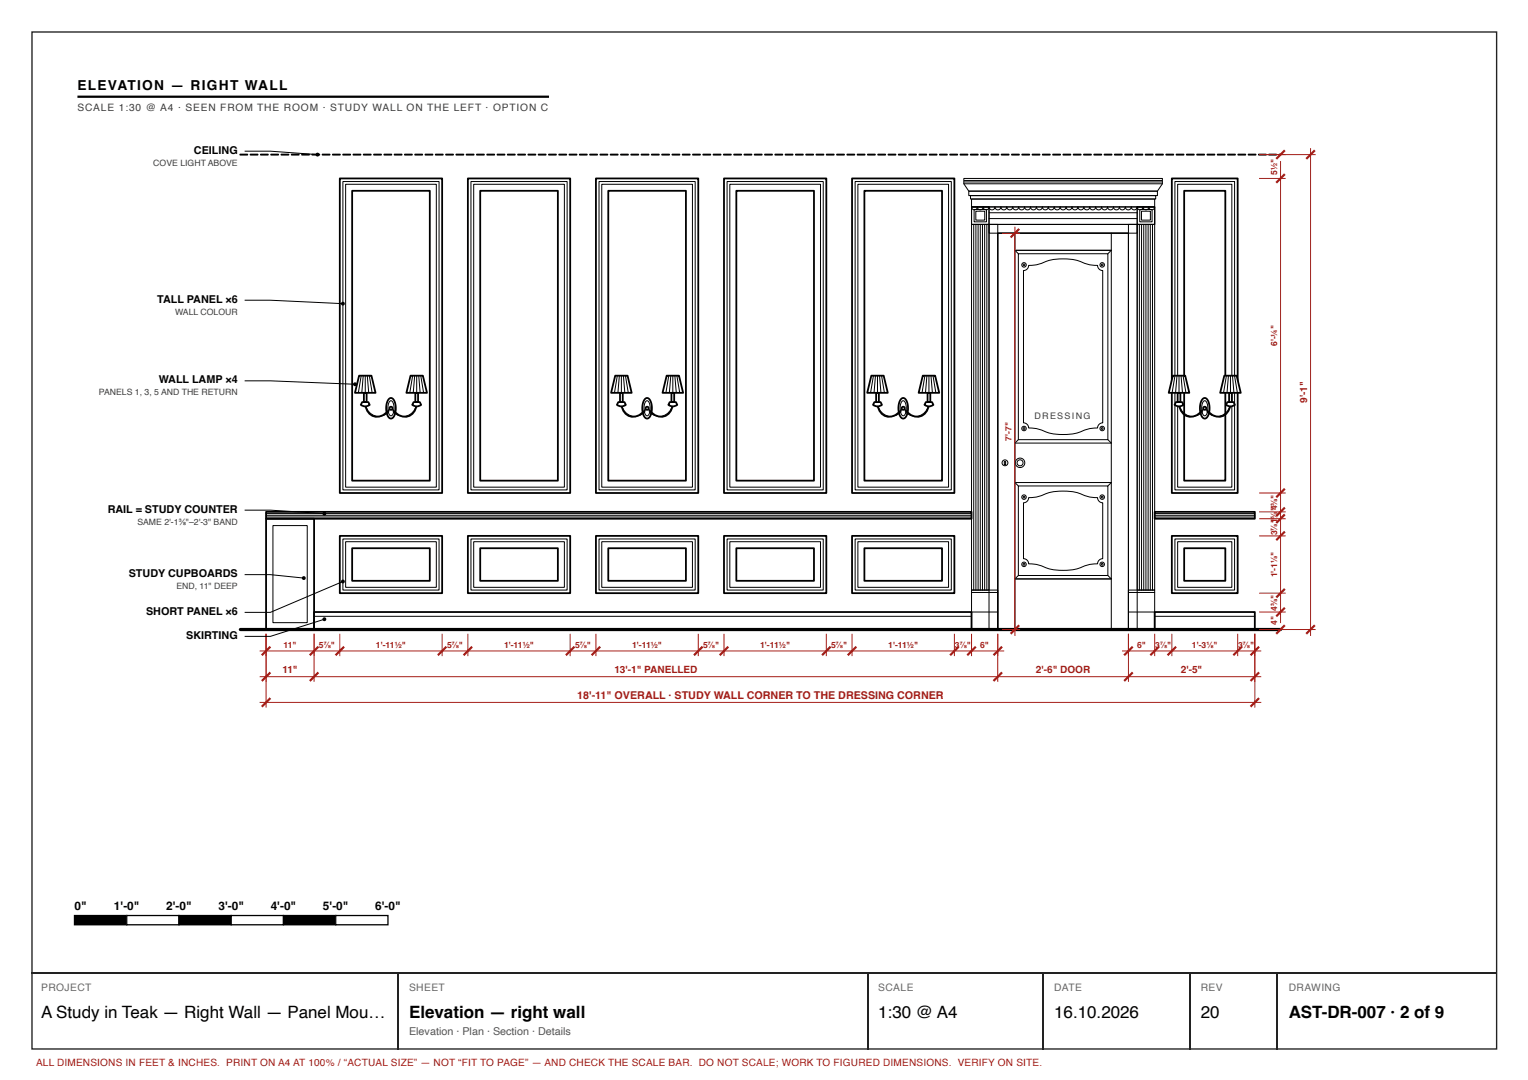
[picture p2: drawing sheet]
<svg xmlns="http://www.w3.org/2000/svg" width="297mm" height="210mm" viewBox="0 0 297 210" stroke-linecap="round" stroke-linejoin="round" font-family="sans-serif">
<path d="M6.2 6.2h284.7v197.7h-284.7z" fill="none" stroke="#222" stroke-width=".26"/>
<path d="M15.1 18.8h91.6" fill="none" stroke="#000" stroke-width=".44"/>
<g fill="none" stroke="#000" stroke-width=".35">
<path d="M66.1 34.7h19.8v61.1h-19.8zM68.5 37.1h15v56.3h-15zM90.9 34.7h19.9v61.1h-19.9zM93.3 37.1h15.1v56.3h-15.1zM115.8 34.7h19.9v61.1h-19.9zM118.2 37.1h15.1v56.3h-15.1zM140.7 34.7h19.9v61.1h-19.9zM143.1 37.1h15.1v56.3h-15.1zM165.6 34.7h19.9v61.1h-19.9zM168 37.1h15.1v56.3h-15.1zM227.8 34.7h12.8v61.1h-12.8zM230.2 37.1h8v56.3h-8z"/>
<path d="M51.7 99.5h137.1v1.3h-137.1zM224.4 99.5h19.5v1.3h-19.5zM51.7 100.8h9.4v21.5h-9.4zM61.1 118.9h127.7v3.4h-127.7zM66.1 104.1h19.8v11.2h-19.8zM68.5 106.5h15v6.4h-15zM90.9 104.1h19.9v11.2h-19.9zM93.3 106.5h15.1v6.4h-15.1zM115.8 104.1h19.9v11.2h-19.9zM118.2 106.5h15.1v6.4h-15.1zM140.7 104.1h19.9v11.2h-19.9zM143.1 106.5h15.1v6.4h-15.1z"/>
<path d="M165.6 104.1h19.9v11.2h-19.9zM168 106.5h15.1v6.4h-15.1zM224.4 118.9h19.5v3.4h-19.5zM227.8 104.1h12.8v11.2h-12.8zM230.2 106.5h8v6.4h-8z"/>
</g>
<g fill="none" stroke="#000" stroke-width=".19">
<path d="M66.7 35.3h18.6v59.9h-18.6zM67.2 35.8h17.6v58.9h-17.6zM91.5 35.3h18.7v59.9h-18.7zM92.1 35.8h17.6v58.9h-17.6zM116.4 35.3h18.7v59.9h-18.7zM117 35.8h17.6v58.9h-17.6zM141.3 35.3h18.7v59.9h-18.7zM141.9 35.8h17.6v58.9h-17.6zM166.2 35.3h18.7v59.9h-18.7zM166.8 35.8h17.6v58.9h-17.6zM228.4 35.3h11.6v59.9h-11.6zM228.9 35.8h10.5v58.9h-10.5z"/>
<path d="M51.7 99.8h137.1M224.4 99.8h19.5M51.7 100.5h137.1M51.7 100.1h137.1M53.1 102.1h6.6v18.9h-6.6zM61.1 119.8h127.7M66.7 104.7h18.6v10h-18.6zM67.2 105.3h17.6v8.8h-17.6zM91.5 104.7h18.7v10h-18.7zM92.1 105.3h17.6v8.8h-17.6zM116.4 104.7h18.7v10h-18.7zM117 105.3h17.6v8.8h-17.6z"/>
<path d="M141.3 104.7h18.7v10h-18.7zM141.9 105.3h17.6v8.8h-17.6zM166.2 104.7h18.7v10h-18.7zM166.8 105.3h17.6v8.8h-17.6zM224.4 119.8h19.5M224.4 100.5h19.5M224.4 100.1h19.5M228.4 104.7h11.6v10h-11.6zM228.9 105.3h10.5v8.8h-10.5z"/>
</g>
<path d="M75.6 77.5a.75 .75 0 0 1 .8 0 .75 .75 0 0 1 .4 .7 2.93 2.93 0 0 1-.6 3.1h-.1a1.51 1.51 0 0 1-1-1.8l.1-1.1z" fill="#fff"/>
<path d="M75.6 77.5a.75 .75 0 0 1 .8 0 .75 .75 0 0 1 .4 .7 2.93 2.93 0 0 1-.6 3.1h-.1a1.51 1.51 0 0 1-1-1.8l.1-1.1z" fill="none" stroke="#000" stroke-width=".35"/>
<path d="M75.8 78a.54 .54 0 0 1 .5 .1 .54 .54 0 0 1 .2 .5l.1 1.1a.98 .98 0 0 1-.7 1.1 2.48 2.48 0 0 1-.1-2.8z" fill="none" stroke="#000" stroke-width=".19"/>
<circle cx="76" cy="79.3" r=".3" fill="#fff"/>
<g fill="none" stroke="#000" stroke-width=".35">
<path d="M71 78.7a2.32 2.32 0 0 0 1.4 2.1 2.32 2.32 0 0 0 2.5-.5l.7-.6"/>
<circle cx="76" cy="79.3" r=".3"/>
</g>
<path d="M71.1 78.9a2.56 2.56 0 0 0 1.9 1.9 2.56 2.56 0 0 0 2.6-.8" fill="none" stroke="#000" stroke-width=".19"/>
<path d="M70.4 78.1h1.2l.3 .6a1.41 1.41 0 0 1-1.8 0z" fill="#fff"/>
<path d="M70.4 78.1h1.2l.3 .6a1.41 1.41 0 0 1-1.8 0z" fill="none" stroke="#000" stroke-width=".35"/>
<path d="M70.7 76.3h.6v1.8h-.6z" fill="#fff"/>
<path d="M70.7 76.3h.6v1.8h-.6z" fill="none" stroke="#000" stroke-width=".35"/>
<path d="M69.8 73h2.4l.8 3.3h-4z" fill="#fff"/>
<path d="M69.8 73h2.4l.8 3.3h-4zM81 78.7a2.32 2.32 0 0 1-1.4 2.1 2.32 2.32 0 0 1-2.5-.5l-.7-.6" fill="none" stroke="#000" stroke-width=".35"/>
<path d="M70.2 73.1l-.5 3.2M70.6 73.1l-.3 3.2M71 73.1v3.2M71.4 73.1l.3 3.2M71.8 73.1l.5 3.2M80.9 78.9a2.56 2.56 0 0 1-1.9 1.9 2.56 2.56 0 0 1-2.6-.8" fill="none" stroke="#000" stroke-width=".19"/>
<path d="M80.4 78.1h1.2l.3 .6a1.41 1.41 0 0 1-1.8 0z" fill="#fff"/>
<path d="M80.4 78.1h1.2l.3 .6a1.41 1.41 0 0 1-1.8 0z" fill="none" stroke="#000" stroke-width=".35"/>
<path d="M80.7 76.3h.6v1.8h-.6z" fill="#fff"/>
<path d="M80.7 76.3h.6v1.8h-.6z" fill="none" stroke="#000" stroke-width=".35"/>
<path d="M79.8 73h2.4l.8 3.3h-4z" fill="#fff"/>
<path d="M79.8 73h2.4l.8 3.3h-4z" fill="none" stroke="#000" stroke-width=".35"/>
<path d="M80.2 73.1l-.5 3.2M80.6 73.1l-.3 3.2M81 73.1v3.2M81.4 73.1l.3 3.2M81.8 73.1l.5 3.2" fill="none" stroke="#000" stroke-width=".19"/>
<path d="M125.4 77.5a.75 .75 0 0 1 .8 0 .75 .75 0 0 1 .4 .7 2.93 2.93 0 0 1-.6 3.1h-.1a1.51 1.51 0 0 1-1-1.8l.1-1.1z" fill="#fff"/>
<path d="M125.4 77.5a.75 .75 0 0 1 .8 0 .75 .75 0 0 1 .4 .7 2.93 2.93 0 0 1-.6 3.1h-.1a1.51 1.51 0 0 1-1-1.8l.1-1.1z" fill="none" stroke="#000" stroke-width=".35"/>
<path d="M125.6 78a.54 .54 0 0 1 .5 .1 .54 .54 0 0 1 .2 .5l.1 1.1a.98 .98 0 0 1-.7 1.1 2.48 2.48 0 0 1-.1-2.8z" fill="none" stroke="#000" stroke-width=".19"/>
<circle cx="125.8" cy="79.3" r=".3" fill="#fff"/>
<g fill="none" stroke="#000" stroke-width=".35">
<path d="M120.8 78.7a2.32 2.32 0 0 0 1.4 2.1 2.32 2.32 0 0 0 2.5-.5l.7-.6"/>
<circle cx="125.8" cy="79.3" r=".3"/>
</g>
<path d="M120.9 78.9a2.56 2.56 0 0 0 1.9 1.9 2.56 2.56 0 0 0 2.6-.8" fill="none" stroke="#000" stroke-width=".19"/>
<path d="M120.2 78.1h1.2l.2 .6a1.41 1.41 0 0 1-1.7 0z" fill="#fff"/>
<path d="M120.2 78.1h1.2l.2 .6a1.41 1.41 0 0 1-1.7 0z" fill="none" stroke="#000" stroke-width=".35"/>
<path d="M120.5 76.3h.5v1.8h-.5z" fill="#fff"/>
<path d="M120.5 76.3h.5v1.8h-.5z" fill="none" stroke="#000" stroke-width=".35"/>
<path d="M119.6 73h2.4l.8 3.3h-4z" fill="#fff"/>
<path d="M119.6 73h2.4l.8 3.3h-4zM130.8 78.7a2.32 2.32 0 0 1-1.4 2.1 2.32 2.32 0 0 1-2.6-.5l-.6-.6" fill="none" stroke="#000" stroke-width=".35"/>
<path d="M120 73.1l-.6 3.2M120.4 73.1l-.3 3.2M120.8 73.1v3.2M121.2 73.1l.2 3.2M121.6 73.1l.5 3.2M130.6 78.9a2.56 2.56 0 0 1-1.8 1.9 2.56 2.56 0 0 1-2.6-.8" fill="none" stroke="#000" stroke-width=".19"/>
<path d="M130.2 78.1h1.2l.2 .6a1.41 1.41 0 0 1-1.7 0z" fill="#fff"/>
<path d="M130.2 78.1h1.2l.2 .6a1.41 1.41 0 0 1-1.7 0z" fill="none" stroke="#000" stroke-width=".35"/>
<path d="M130.5 76.3h.5v1.8h-.5z" fill="#fff"/>
<path d="M130.5 76.3h.5v1.8h-.5z" fill="none" stroke="#000" stroke-width=".35"/>
<path d="M129.6 73h2.4l.8 3.3h-4z" fill="#fff"/>
<path d="M129.6 73h2.4l.8 3.3h-4z" fill="none" stroke="#000" stroke-width=".35"/>
<path d="M130 73.1l-.6 3.2M130.4 73.1l-.3 3.2M130.8 73.1v3.2M131.2 73.1l.2 3.2M131.6 73.1l.5 3.2" fill="none" stroke="#000" stroke-width=".19"/>
<path d="M175.2 77.5a.75 .75 0 0 1 .8 0 .75 .75 0 0 1 .3 .7 2.93 2.93 0 0 1-.6 3.1 1.51 1.51 0 0 1-1.1-1.8l.1-1.1z" fill="#fff"/>
<path d="M175.2 77.5a.75 .75 0 0 1 .8 0 .75 .75 0 0 1 .3 .7 2.93 2.93 0 0 1-.6 3.1 1.51 1.51 0 0 1-1.1-1.8l.1-1.1z" fill="none" stroke="#000" stroke-width=".35"/>
<path d="M175.3 78a.54 .54 0 0 1 .6 .1 .54 .54 0 0 1 .2 .5v1.1a.98 .98 0 0 1-.7 1.1 2.48 2.48 0 0 1-.1-2.8z" fill="none" stroke="#000" stroke-width=".19"/>
<circle cx="175.6" cy="79.3" r=".3" fill="#fff"/>
<g fill="none" stroke="#000" stroke-width=".35">
<path d="M170.6 78.7a2.32 2.32 0 0 0 1.4 2.1 2.32 2.32 0 0 0 2.5-.5l.7-.6"/>
<circle cx="175.6" cy="79.3" r=".3"/>
</g>
<path d="M170.7 78.9a2.56 2.56 0 0 0 1.9 1.9 2.56 2.56 0 0 0 2.6-.8" fill="none" stroke="#000" stroke-width=".19"/>
<path d="M170 78.1h1.2l.2 .6a1.41 1.41 0 0 1-1.7 0z" fill="#fff"/>
<path d="M170 78.1h1.2l.2 .6a1.41 1.41 0 0 1-1.7 0z" fill="none" stroke="#000" stroke-width=".35"/>
<path d="M170.3 76.3h.5v1.8h-.5z" fill="#fff"/>
<path d="M170.3 76.3h.5v1.8h-.5z" fill="none" stroke="#000" stroke-width=".35"/>
<path d="M169.4 73h2.4l.8 3.3h-4z" fill="#fff"/>
<path d="M169.4 73h2.4l.8 3.3h-4zM180.6 78.7a2.32 2.32 0 0 1-1.5 2.1 2.32 2.32 0 0 1-2.5-.5l-.6-.6" fill="none" stroke="#000" stroke-width=".35"/>
<path d="M169.8 73.1l-.6 3.2M170.2 73.1l-.3 3.2M170.6 73.1v3.2M171 73.1l.2 3.2M171.4 73.1l.5 3.2M180.4 78.9a2.56 2.56 0 0 1-1.8 1.9 2.56 2.56 0 0 1-2.6-.8" fill="none" stroke="#000" stroke-width=".19"/>
<path d="M180 78.1h1.2l.2 .6a1.41 1.41 0 0 1-1.7 0z" fill="#fff"/>
<path d="M180 78.1h1.2l.2 .6a1.41 1.41 0 0 1-1.7 0z" fill="none" stroke="#000" stroke-width=".35"/>
<path d="M180.3 76.3h.5v1.8h-.5z" fill="#fff"/>
<path d="M180.3 76.3h.5v1.8h-.5z" fill="none" stroke="#000" stroke-width=".35"/>
<path d="M179.4 73h2.4l.8 3.3h-4z" fill="#fff"/>
<path d="M179.4 73h2.4l.8 3.3h-4z" fill="none" stroke="#000" stroke-width=".35"/>
<path d="M179.8 73.1l-.6 3.2M180.2 73.1l-.3 3.2M180.6 73.1v3.2M181 73.1l.2 3.2M181.4 73.1l.5 3.2" fill="none" stroke="#000" stroke-width=".19"/>
<path d="M233.8 77.5a.75 .75 0 0 1 .8 0 .75 .75 0 0 1 .4 .7 2.93 2.93 0 0 1-.6 3.1h-.1a1.51 1.51 0 0 1-1.1-1.8l.2-1.1z" fill="#fff"/>
<path d="M233.8 77.5a.75 .75 0 0 1 .8 0 .75 .75 0 0 1 .4 .7 2.93 2.93 0 0 1-.6 3.1h-.1a1.51 1.51 0 0 1-1.1-1.8l.2-1.1z" fill="none" stroke="#000" stroke-width=".35"/>
<path d="M233.9 78a.54 .54 0 0 1 .6 .1 .54 .54 0 0 1 .2 .5l.1 1.1a.98 .98 0 0 1-.7 1.1 2.48 2.48 0 0 1-.2-2.8z" fill="none" stroke="#000" stroke-width=".19"/>
<circle cx="234.2" cy="79.3" r=".3" fill="#fff"/>
<g fill="none" stroke="#000" stroke-width=".35">
<path d="M229.2 78.7a2.32 2.32 0 0 0 1.4 2.1 2.32 2.32 0 0 0 2.5-.5l.7-.6"/>
<circle cx="234.2" cy="79.3" r=".3"/>
</g>
<path d="M229.3 78.9a2.56 2.56 0 0 0 1.9 1.9 2.56 2.56 0 0 0 2.6-.8" fill="none" stroke="#000" stroke-width=".19"/>
<path d="M228.6 78.1h1.2l.2 .6a1.41 1.41 0 0 1-1.7 0z" fill="#fff"/>
<path d="M228.6 78.1h1.2l.2 .6a1.41 1.41 0 0 1-1.7 0z" fill="none" stroke="#000" stroke-width=".35"/>
<path d="M228.9 76.3h.5v1.8h-.5z" fill="#fff"/>
<path d="M228.9 76.3h.5v1.8h-.5z" fill="none" stroke="#000" stroke-width=".35"/>
<path d="M228 73h2.4l.8 3.3h-4z" fill="#fff"/>
<path d="M228 73h2.4l.8 3.3h-4zM239.2 78.7a2.32 2.32 0 0 1-1.4 2.1 2.32 2.32 0 0 1-2.6-.5l-.6-.6" fill="none" stroke="#000" stroke-width=".35"/>
<path d="M228.4 73.1l-.6 3.2M228.8 73.1l-.3 3.2M229.2 73.1v3.2M229.6 73.1l.2 3.2M230 73.1l.5 3.2M239 78.9a2.56 2.56 0 0 1-1.8 1.9 2.56 2.56 0 0 1-2.6-.8" fill="none" stroke="#000" stroke-width=".19"/>
<path d="M238.6 78.1h1.2l.2 .6a1.41 1.41 0 0 1-1.7 0z" fill="#fff"/>
<path d="M238.6 78.1h1.2l.2 .6a1.41 1.41 0 0 1-1.7 0z" fill="none" stroke="#000" stroke-width=".35"/>
<path d="M238.9 76.3h.5v1.8h-.5z" fill="#fff"/>
<path d="M238.9 76.3h.5v1.8h-.5z" fill="none" stroke="#000" stroke-width=".35"/>
<path d="M238 73h2.4l.8 3.3h-4z" fill="#fff"/>
<path d="M238 73h2.4l.8 3.3h-4z" fill="none" stroke="#000" stroke-width=".35"/>
<g fill="none" stroke="#000" stroke-width=".19">
<path d="M47.6 29.4h5l9.1 .6M187.3 34.7h38.6v1l-.9 1.4h-36.7l-1-1.4zM187.3 35.7h38.6M187.4 35.1h38.4M187.4 35.4h38.4M188.3 37.1h36.7v.9h-36.7zM188.6 38h36v.7h-36zM188.8 38.7h35.6v1.5h-35.6zM47.6 58.3h5l14.1 .7M188.8 40.2h3.4v74.5h-3.4zM188.8 40.2h35.6v3.4h-35.6zM188.8 40.2h3.4v3.4h-3.4z"/>
<path d="M188.8 40.2a.57 .57 0 0 0 .6 .6 .57 .57 0 0 0 .6-.6 .57 .57 0 0 0 .5 .6 .57 .57 0 0 0 .6-.6 .57 .57 0 0 0 .6 .6 .57 .57 0 0 0 .5-.6 .58 .58 0 0 0 .6 .6 .58 .58 0 0 0 .6-.6 .58 .58 0 0 0 .6 .6 .58 .58 0 0 0 .5-.6 .58 .58 0 0 0 .6 .6 .58 .58 0 0 0 .6-.6 .58 .58 0 0 0 .6 .6 .58 .58 0 0 0 .6-.6 .58 .58 0 0 0 .5 .6 .58 .58 0 0 0 .6-.6 .58 .58 0 0 0 .6 .6 .58 .58 0 0 0 .6-.6 .58 .58 0 0 0 .5 .6 .58 .58 0 0 0 .6-.6 .58 .58 0 0 0 .6 .6 .58 .58 0 0 0 .6-.6 .58 .58 0 0 0 .5 .6 .58 .58 0 0 0 .6-.6 .58 .58 0 0 0 .6 .6 .58 .58 0 0 0 .6-.6 .58 .58 0 0 0 .5 .6 .58 .58 0 0 0 .6-.6 .58 .58 0 0 0 .6 .6 .58 .58 0 0 0 .6-.6 .58 .58 0 0 0 .5 .6 .58 .58 0 0 0 .6-.6 .58 .58 0 0 0 .6 .6 .58 .58 0 0 0 .6-.6 .58 .58 0 0 0 .5 .6 .58 .58 0 0 0 .6-.6 .58 .58 0 0 0 .6 .6 .58 .58 0 0 0 .6-.6 .58 .58 0 0 0 .6 .6 .58 .58 0 0 0 .5-.6 .58 .58 0 0 0 .6 .6 .58 .58 0 0 0 .6-.6 .58 .58 0 0 0 .6 .6 .58 .58 0 0 0 .5-.6 .58 .58 0 0 0 .6 .6 .58 .58 0 0 0 .6-.6 .58 .58 0 0 0 .6 .6 .58 .58 0 0 0 .5-.6 .58 .58 0 0 0 .6 .6 .58 .58 0 0 0 .6-.6 .58 .58 0 0 0 .6 .6 .58 .58 0 0 0 .5-.6 .58 .58 0 0 0 .6 .6 .58 .58 0 0 0 .6-.6 .58 .58 0 0 0 .6 .6 .58 .58 0 0 0 .5-.6 .57 .57 0 0 0 .6 .6 .57 .57 0 0 0 .6-.6 .57 .57 0 0 0 .5 .6 .57 .57 0 0 0 .6-.6 .57 .57 0 0 0 .6 .6 .57 .57 0 0 0 .5-.6M188.8 43.6h3.4M189.3 43.6v71.1M189.3 40.7h2.4v2.4h-2.4zM189.7 41h1.7v1.8h-1.7zM189.7 43.6v71.1M190.1 43.6v71.1M190.5 43.6v71.1M191 43.6v71.1M191.4 43.6v71.1M191.8 43.6v71.1M192.2 43.6h1.7v78.7h-1.7z"/>
<path d="M192.2 43.6h28.8v1.7h-28.8zM192.2 41.3h28.8M192.2 42.5h28.8M193.9 45.3h25.4v77h-25.4zM197.3 48.6h18.7v37.5h-18.7zM197.3 48.6h18.7M197.3 45.3v3.3M197.3 48.6l.6 .7M197.9 49.3h17.4v36.1h-17.4zM198.9 52.6a1 1 0 0 0 1-1l1.6-.2a12.9 12.9 0 0 1 6.3-1.1l1.5 .3 2.5 .8 1.5 .2a1 1 0 0 0 1 1v29.6a1 1 0 0 0-1 1l-1.5 .1a12.9 12.9 0 0 1-6.3 1.1l-1.5-.2-2.5-.9-1.6-.1a1 1 0 0 0-1-1zM216 45.3v3.3M216 48.6l-.7 .7"/>
<path d="M219.3 43.6h1.7v78.7h-1.7zM221 40.2h3.4v74.5h-3.4zM221 40.2h3.4v3.4h-3.4zM221 43.6h3.4M221.5 43.6v71.1M221.5 40.7h2.4v2.4h-2.4zM221.9 41h1.7v1.8h-1.7zM221.9 43.6v71.1M222.3 43.6v71.1M222.7 43.6v71.1M223.2 43.6v71.1M223.6 43.6v71.1"/>
<path d="M224 43.6v71.1M47.6 74h5l16.4 .7M238.4 73.1l-.6 3.2M238.8 73.1l-.3 3.2M239.2 73.1v3.2M239.6 73.1l.2 3.2M240 73.1l.5 3.2M47.6 99.1h5l10.5 .7M195.2 89.7a.15 .15 0 0 1 .3 0 .15 .15 0 0 1-.1 .2l.1 .4h-.3zM197.3 93.8h18.7v18.7h-18.7zM197.9 94.4h17.4v17.4h-17.4zM197.9 85.4l-.6 .7v7.7l.6 .6"/>
<path d="M198.9 97.7a1 1 0 0 0 1-1l1.6-.1a12.9 12.9 0 0 1 6.3-1.1l1.5 .2 2.5 .9 1.5 .1a1 1 0 0 0 1 1v10.9a1 1 0 0 0-1 1l-1.5 .1a12.9 12.9 0 0 1-6.3 1.1l-1.5-.2-2.5-.9-1.6-.1a1 1 0 0 0-1-1zM215.3 85.4l.7 .7v7.7l-.7 .6M47.6 111.7h5l6.5 .6M66.7 113l-14.1 6h-5M188.8 114.7h5.1v7.6h-5.1zM188.8 115.1h5.1M188.8 118.9h5.1M197.3 112.5h18.7M197.3 112.5v9.8M197.9 111.8l-.6 .7M215.3 111.8l.7 .7M216 112.5v9.8"/>
<path d="M219.3 114.7h5.1v7.6h-5.1zM219.3 115.1h5.1M219.3 118.9h5.1M63.1 120.3l-10.5 3.4h-5"/>
<circle cx="199" cy="51.5" r=".17"/>
<circle cx="199" cy="51.5" r=".43"/>
<circle cx="214.2" cy="51.5" r=".17"/>
<circle cx="214.2" cy="51.5" r=".43"/>
<circle cx="195.3" cy="89.9" r=".57"/>
<circle cx="198.3" cy="89.9" r=".92"/>
<circle cx="198.3" cy="89.9" r=".58"/>
<circle cx="199" cy="83.3" r=".17"/>
<circle cx="199" cy="96.6" r=".17"/>
<circle cx="199" cy="83.3" r=".43"/>
<circle cx="199" cy="96.6" r=".43"/>
<circle cx="214.2" cy="83.3" r=".17"/>
<circle cx="214.2" cy="96.6" r=".17"/>
<circle cx="214.2" cy="83.3" r=".43"/>
<circle cx="214.2" cy="96.6" r=".43"/>
<circle cx="199" cy="109.7" r=".17"/>
<circle cx="199" cy="109.7" r=".43"/>
<circle cx="214.2" cy="109.7" r=".17"/>
<circle cx="214.2" cy="109.7" r=".43"/>
</g>
<path d="M46.7 122.3h202.2" fill="none" stroke="#000" stroke-width=".62"/>
<g fill="#000">
<path d="M14.5 177.9h10.1v1.8h-10.1z"/>
<path d="M46.6 29.9h1.5a.19 .19 0 0 1 .1 .1 .19 .19 0 0 1-.1 .2h-1.5zM48.6 29.9h1.5a.19 .19 0 0 1 .1 .1 .19 .19 0 0 1-.1 .2h-1.5zM50.6 29.9h1.5a.19 .19 0 0 1 .1 .1 .19 .19 0 0 1-.1 .2h-1.5zM52.6 29.9h1.5a.19 .19 0 0 1 .1 .1 .19 .19 0 0 1-.1 .2h-1.5zM54.6 29.9h1.5a.19 .19 0 0 1 .1 .1 .19 .19 0 0 1-.1 .2h-1.5zM56.6 29.9h1.5a.19 .19 0 0 1 .1 .1 .19 .19 0 0 1-.1 .2h-1.5zM58.6 29.9h1.5a.19 .19 0 0 1 .1 .1 .19 .19 0 0 1-.1 .2h-1.5zM60.6 29.9h1.5a.19 .19 0 0 1 .1 .1 .19 .19 0 0 1-.1 .2h-1.5zM62.6 29.9h1.5a.19 .19 0 0 1 .1 .1 .19 .19 0 0 1-.1 .2h-1.5zM64.6 29.9h1.5a.19 .19 0 0 1 .1 .1 .19 .19 0 0 1-.1 .2h-1.5zM66.6 29.9h1.5a.19 .19 0 0 1 .1 .1 .19 .19 0 0 1-.1 .2h-1.5zM68.6 29.9h1.5a.19 .19 0 0 1 .1 .1 .19 .19 0 0 1-.1 .2h-1.5zM70.6 29.9h1.5a.19 .19 0 0 1 .1 .1 .19 .19 0 0 1-.1 .2h-1.5zM72.6 29.9h1.5a.19 .19 0 0 1 .1 .1 .19 .19 0 0 1-.1 .2h-1.5zM74.6 29.9h1.5a.19 .19 0 0 1 .1 .1 .19 .19 0 0 1-.1 .2h-1.5zM76.6 29.9h1.5a.19 .19 0 0 1 .1 .1 .19 .19 0 0 1-.1 .2h-1.5zM78.6 29.9h1.5a.19 .19 0 0 1 .1 .1 .19 .19 0 0 1-.1 .2h-1.5zM80.6 29.9h1.5a.19 .19 0 0 1 .1 .1 .19 .19 0 0 1-.1 .2h-1.5zM82.6 29.9h1.5a.19 .19 0 0 1 .1 .1 .19 .19 0 0 1-.1 .2h-1.5zM84.6 29.9h1.5a.19 .19 0 0 1 .1 .1 .19 .19 0 0 1-.1 .2h-1.5zM86.6 29.9h1.5a.19 .19 0 0 1 .1 .1 .19 .19 0 0 1-.1 .2h-1.5zM88.6 29.9h1.5a.19 .19 0 0 1 .1 .1 .19 .19 0 0 1-.1 .2h-1.5zM90.6 29.9h1.5a.19 .19 0 0 1 .1 .1 .19 .19 0 0 1-.1 .2h-1.5zM92.6 29.9h1.5a.19 .19 0 0 1 .1 .1 .19 .19 0 0 1-.1 .2h-1.5zM94.6 29.9h1.5a.19 .19 0 0 1 .1 .1 .19 .19 0 0 1-.1 .2h-1.5zM96.6 29.9h1.5a.19 .19 0 0 1 .1 .1 .19 .19 0 0 1-.1 .2h-1.5zM98.6 29.9h1.5a.19 .19 0 0 1 .1 .1 .19 .19 0 0 1-.1 .2h-1.5zM100.6 29.9h1.5a.19 .19 0 0 1 .1 .1 .19 .19 0 0 1-.1 .2h-1.5zM102.6 29.9h1.4a.19 .19 0 0 1 .2 .1 .19 .19 0 0 1-.2 .2h-1.4zM104.6 29.9h1.4a.19 .19 0 0 1 .2 .1 .19 .19 0 0 1-.2 .2h-1.4zM106.6 29.9h1.4a.19 .19 0 0 1 .2 .1 .19 .19 0 0 1-.2 .2h-1.4zM108.6 29.9h1.4a.19 .19 0 0 1 .2 .1 .19 .19 0 0 1-.2 .2h-1.4zM110.6 29.9h1.4a.19 .19 0 0 1 .2 .1 .19 .19 0 0 1-.2 .2h-1.4zM112.6 29.9h1.4a.19 .19 0 0 1 .2 .1 .19 .19 0 0 1-.2 .2h-1.4zM114.6 29.9h1.4a.19 .19 0 0 1 .2 .1 .19 .19 0 0 1-.2 .2h-1.4zM116.6 29.9h1.4a.19 .19 0 0 1 .2 .1 .19 .19 0 0 1-.2 .2h-1.4zM118.6 29.9h1.4a.19 .19 0 0 1 .2 .1 .19 .19 0 0 1-.2 .2h-1.4zM120.6 29.9h1.4a.19 .19 0 0 1 .2 .1 .19 .19 0 0 1-.2 .2h-1.4zM122.6 29.9h1.4a.19 .19 0 0 1 .2 .1 .19 .19 0 0 1-.2 .2h-1.4zM124.6 29.9h1.4a.19 .19 0 0 1 .2 .1 .19 .19 0 0 1-.2 .2h-1.4zM126.6 29.9h1.4a.19 .19 0 0 1 .2 .1 .19 .19 0 0 1-.2 .2h-1.4zM128.6 29.9h1.4a.19 .19 0 0 1 .2 .1 .19 .19 0 0 1-.2 .2h-1.4zM130.6 29.9h1.4a.19 .19 0 0 1 .2 .1 .19 .19 0 0 1-.2 .2h-1.4zM132.6 29.9h1.4a.19 .19 0 0 1 .2 .1 .19 .19 0 0 1-.2 .2h-1.4zM134.6 29.9h1.4a.19 .19 0 0 1 .2 .1 .19 .19 0 0 1-.2 .2h-1.4zM136.6 29.9h1.4a.19 .19 0 0 1 .2 .1 .19 .19 0 0 1-.2 .2h-1.4zM138.6 29.9h1.4a.19 .19 0 0 1 .2 .1 .19 .19 0 0 1-.2 .2h-1.4zM140.6 29.9h1.4a.19 .19 0 0 1 .2 .1 .19 .19 0 0 1-.2 .2h-1.4zM142.6 29.9h1.4a.19 .19 0 0 1 .2 .1 .19 .19 0 0 1-.2 .2h-1.4zM144.6 29.9h1.4a.19 .19 0 0 1 .2 .1 .19 .19 0 0 1-.2 .2h-1.4zM146.6 29.9h1.4a.19 .19 0 0 1 .2 .1 .19 .19 0 0 1-.2 .2h-1.4zM148.6 29.9h1.4a.19 .19 0 0 1 .2 .1 .19 .19 0 0 1-.2 .2h-1.4zM150.6 29.9h1.4a.19 .19 0 0 1 .2 .1 .19 .19 0 0 1-.2 .2h-1.4zM152.6 29.9h1.4a.19 .19 0 0 1 .2 .1 .19 .19 0 0 1-.2 .2h-1.4zM154.6 29.9h1.4a.19 .19 0 0 1 .2 .1 .19 .19 0 0 1-.2 .2h-1.4zM156.6 29.9h1.4a.19 .19 0 0 1 .2 .1 .19 .19 0 0 1-.2 .2h-1.4zM158.6 29.9h1.4a.19 .19 0 0 1 .2 .1 .19 .19 0 0 1-.2 .2h-1.4zM160.6 29.9h1.4a.19 .19 0 0 1 .2 .1 .19 .19 0 0 1-.2 .2h-1.4zM162.6 29.9h1.4a.19 .19 0 0 1 .2 .1 .19 .19 0 0 1-.2 .2h-1.4zM164.6 29.9h1.4a.19 .19 0 0 1 .2 .1 .19 .19 0 0 1-.2 .2h-1.4zM166.6 29.9h1.4a.19 .19 0 0 1 .2 .1 .19 .19 0 0 1-.2 .2h-1.4zM168.6 29.9h1.4a.19 .19 0 0 1 .2 .1 .19 .19 0 0 1-.2 .2h-1.4zM170.6 29.9h1.4a.19 .19 0 0 1 .2 .1 .19 .19 0 0 1-.2 .2h-1.4zM172.6 29.9h1.4a.19 .19 0 0 1 .2 .1 .19 .19 0 0 1-.2 .2h-1.4zM174.6 29.9h1.4a.19 .19 0 0 1 .2 .1 .19 .19 0 0 1-.2 .2h-1.4zM176.6 29.9h1.4a.19 .19 0 0 1 .2 .1 .19 .19 0 0 1-.2 .2h-1.4zM178.6 29.9h1.4a.19 .19 0 0 1 .2 .1 .19 .19 0 0 1-.2 .2h-1.4zM180.6 29.9h1.4a.19 .19 0 0 1 .2 .1 .19 .19 0 0 1-.2 .2h-1.4zM182.6 29.9h1.4a.19 .19 0 0 1 .2 .1 .19 .19 0 0 1-.2 .2h-1.4zM184.6 29.9h1.4a.19 .19 0 0 1 .2 .1 .19 .19 0 0 1-.2 .2h-1.4zM186.6 29.9h1.4a.19 .19 0 0 1 .2 .1 .19 .19 0 0 1-.2 .2h-1.4zM188.6 29.9h1.4a.19 .19 0 0 1 .2 .1 .19 .19 0 0 1-.2 .2h-1.4zM190.6 29.9h1.4a.19 .19 0 0 1 .2 .1 .19 .19 0 0 1-.2 .2h-1.4zM192.6 29.9h1.4a.19 .19 0 0 1 .2 .1 .19 .19 0 0 1-.2 .2h-1.4zM194.6 29.9h1.4a.19 .19 0 0 1 .2 .1 .19 .19 0 0 1-.2 .2h-1.4zM196.6 29.9h1.4a.19 .19 0 0 1 .2 .1 .19 .19 0 0 1-.2 .2h-1.4zM198.6 29.9h1.4a.19 .19 0 0 1 .2 .1 .19 .19 0 0 1-.2 .2h-1.4zM200.6 29.9h1.4a.19 .19 0 0 1 .2 .1 .19 .19 0 0 1-.2 .2h-1.4zM202.6 29.9h1.4a.19 .19 0 0 1 .2 .1 .19 .19 0 0 1-.2 .2h-1.4zM204.6 29.9h1.4a.19 .19 0 0 1 .2 .1 .19 .19 0 0 1-.2 .2h-1.4zM206.6 29.9h1.4a.19 .19 0 0 1 .2 .1 .19 .19 0 0 1-.2 .2h-1.4zM208.6 29.9h1.4a.19 .19 0 0 1 .2 .1 .19 .19 0 0 1-.2 .2h-1.4zM210.6 29.9h1.4a.19 .19 0 0 1 .2 .1 .19 .19 0 0 1-.2 .2h-1.4zM212.6 29.9h1.4a.19 .19 0 0 1 .2 .1 .19 .19 0 0 1-.2 .2h-1.4zM214.6 29.9h1.4a.19 .19 0 0 1 .2 .1 .19 .19 0 0 1-.2 .2h-1.4zM216.6 29.9h1.4a.19 .19 0 0 1 .2 .1 .19 .19 0 0 1-.2 .2h-1.4zM218.6 29.9h1.4a.19 .19 0 0 1 .2 .1 .19 .19 0 0 1-.2 .2h-1.4zM220.6 29.9h1.4a.19 .19 0 0 1 .2 .1 .19 .19 0 0 1-.2 .2h-1.4zM222.6 29.9h1.4a.19 .19 0 0 1 .2 .1 .19 .19 0 0 1-.2 .2h-1.4zM224.6 29.9h1.4a.19 .19 0 0 1 .2 .1 .19 .19 0 0 1-.2 .2h-1.4zM226.6 29.9h1.4a.19 .19 0 0 1 .2 .1 .19 .19 0 0 1-.2 .2h-1.4zM228.6 29.9h1.4a.19 .19 0 0 1 .2 .1 .19 .19 0 0 1-.2 .2h-1.4zM230.6 29.9h1.4a.19 .19 0 0 1 .2 .1 .19 .19 0 0 1-.2 .2h-1.4zM232.6 29.9h1.4a.19 .19 0 0 1 .2 .1 .19 .19 0 0 1-.2 .2h-1.4zM234.6 29.9h1.4a.19 .19 0 0 1 .2 .1 .19 .19 0 0 1-.2 .2h-1.4zM236.6 29.9h1.4a.19 .19 0 0 1 .2 .1 .19 .19 0 0 1-.2 .2h-1.4zM238.6 29.9h1.4a.19 .19 0 0 1 .2 .1 .19 .19 0 0 1-.2 .2h-1.4zM240.6 29.9h1.4a.19 .19 0 0 1 .2 .1 .19 .19 0 0 1-.2 .2h-1.4zM242.6 29.9h1.4a.19 .19 0 0 1 .2 .1 .19 .19 0 0 1-.2 .2h-1.4zM244.6 29.9h1.4a.19 .19 0 0 1 .2 .1 .19 .19 0 0 1-.2 .2h-1.4zM246.6 29.9h1.4a.19 .19 0 0 1 .2 .1 .19 .19 0 0 1-.2 .2h-1.4zM248.6 30.1a.26 .26 0 0 1 .5 0 .26 .26 0 0 1-.5 0z"/>
<circle cx="61.7" cy="30" r=".38"/>
<circle cx="66.7" cy="59" r=".38"/>
<circle cx="69" cy="74.7" r=".38"/>
<circle cx="63.1" cy="99.8" r=".38"/>
<circle cx="59.1" cy="112.3" r=".38"/>
<circle cx="66.7" cy="113" r=".38"/>
<circle cx="63.1" cy="120.3" r=".38"/>
</g>
<g fill="none" stroke="#a51d17" stroke-width=".19">
<path d="M244.7 34.7h5.2M244.7 30h11M248.9 31.3v89.8M254.7 28.8v94.8M194.8 45.3h3.5M197.3 44.1v79.5M244.7 99.5h5.2M244.7 95.8h5.2M244.7 118.9h5.2M244.7 115.3h5.2M244.7 104.1h5.2M244.7 100.8h5.2"/>
<path d="M50.5 126.5h144.7M50.5 131.5h194.7M50.5 136.5h194.7M51.7 123.2v14.3M61.1 123.2v9.3M66.1 123.2v4.3M85.9 123.2v4.3M90.9 123.2v4.3M110.8 123.2v4.3M115.8 123.2v4.3M135.7 123.2v4.3M140.7 123.2v4.3"/>
<path d="M160.6 123.2v4.3M165.6 123.2v4.3M185.5 123.2v4.3M188.8 123.2v4.3M193.9 123.2v9.3M194.8 122.3h3.5M218.1 126.5h27.1M219.3 123.2v9.3M224.4 123.2v4.3M227.8 123.2v4.3M240.6 123.2v4.3M243.9 123.2v14.3"/>
<path d="M244.7 122.3h11"/>
</g>
<g fill="none" stroke="#a51d17" stroke-width=".42">
<path d="M249.7 33.8l-1.6 1.7M249.7 29.2l-1.6 1.7M255.6 29.2l-1.7 1.7M198.1 44.5l-1.7 1.6M249.7 100l-1.6 1.6M249.7 98.6l-1.6 1.7M249.7 95l-1.6 1.6M249.7 118.1l-1.6 1.7M249.7 114.4l-1.6 1.7M249.7 103.3l-1.6 1.7M52.6 125.7l-1.7 1.6M52.6 130.7l-1.7 1.6"/>
<path d="M52.6 135.7l-1.7 1.6M61.9 125.7l-1.7 1.6M61.9 130.7l-1.7 1.6M66.9 125.7l-1.7 1.6M86.8 125.7l-1.7 1.6M91.8 125.7l-1.7 1.6M111.7 125.7l-1.7 1.6M116.7 125.7l-1.7 1.6M136.6 125.7l-1.7 1.6M141.6 125.7l-1.7 1.6M161.5 125.7l-1.7 1.6M166.5 125.7l-1.7 1.6"/>
<path d="M186.3 125.7l-1.6 1.6M189.7 125.7l-1.7 1.6M194.8 125.7l-1.7 1.6M194.8 130.7l-1.7 1.6M198.1 121.5l-1.7 1.7M220.2 125.7l-1.7 1.6M220.2 130.7l-1.7 1.6M225.3 125.7l-1.7 1.6M228.6 125.7l-1.7 1.6M241.4 125.7l-1.7 1.6M244.7 125.7l-1.6 1.6M244.7 130.7l-1.6 1.6"/>
<path d="M244.7 135.7l-1.6 1.6M249.7 121.5l-1.6 1.7M255.6 121.5l-1.7 1.7"/>
</g>
<path d="M14.5 177.9h10.1v1.8h-10.1z" fill="none" stroke="#000" stroke-width=".25"/>
<path d="M24.6 177.9h10.2v1.8h-10.2z" fill="#fff"/>
<path d="M24.6 177.9h10.2v1.8h-10.2zM34.8 177.9h10.1v1.8h-10.1z" fill="none" stroke="#000" stroke-width=".25"/>
<path d="M34.8 177.9h10.1v1.8h-10.1z" fill="#000"/>
<path d="M44.9 177.9h10.2v1.8h-10.2z" fill="#fff"/>
<path d="M44.9 177.9h10.2v1.8h-10.2zM55.1 177.9h10.2v1.8h-10.2z" fill="none" stroke="#000" stroke-width=".25"/>
<path d="M55.1 177.9h10.2v1.8h-10.2z" fill="#000"/>
<path d="M65.3 177.9h10.1v1.8h-10.1z" fill="#fff"/>
<path d="M65.3 177.9h10.1v1.8h-10.1z" fill="none" stroke="#000" stroke-width=".25"/>
<path d="M6.1 189h284.9M77.4 189.2v14.8M168.7 189.2v14.8M202.8 189.2v14.8M231.4 189.2v14.8M248.3 189.2v14.8" fill="none" stroke="#222" stroke-width=".26"/>
<g font-size="3.3">
<text x="8" y="197.9">A Study in Teak — Right Wall — Panel Mou…</text>
<text x="79.5" y="197.9">Elevation — right wall</text>
<text x="170.7" y="197.9">1:30 @ A4</text>
<text x="204.9" y="197.9">16.10.2026</text>
<text x="233.4" y="197.9">20</text>
<text x="250.5" y="197.9">AST-DR-007 · 2 of 9</text>
</g>
<text font-size="2.7" x="15.1" y="17.5">ELEVATION — RIGHT WALL</text>
<g font-size="2.3">
<text x="14.5" y="176.9">0&quot;</text>
<text x="22.2" y="176.9">1'-0&quot;</text>
<text x="32.3" y="176.9">2'-0&quot;</text>
<text x="42.5" y="176.9">3'-0&quot;</text>
<text x="52.6" y="176.9">4'-0&quot;</text>
<text x="62.8" y="176.9">5'-0&quot;</text>
<text x="72.9" y="176.9">6'-0&quot;</text>
</g>
<g font-size="2.1">
<text x="37.7" y="29.9">CEILING</text>
<text x="30.6" y="58.8">TALL PANEL ×6</text>
<text x="30.8" y="74.5">WALL LAMP ×4</text>
<text x="20.9" y="99.6">RAIL = STUDY COUNTER</text>
<text x="25" y="112.2">STUDY CUPBOARDS</text>
<text x="28.4" y="119.5">SHORT PANEL ×6</text>
<text x="36.2" y="124.2">SKIRTING</text>
</g>
<text font-size="2.1" fill="#a51d17" x="112.2" y="135.8">18'-11&quot; OVERALL · STUDY WALL CORNER TO THE DRESSING CORNER</text>
<text font-size="2.1" fill="#555" x="79.5" y="201.1">Elevation · Plan · Section · Details</text>
<text font-size="2" fill="#3d3d3d" x="15.1" y="21.5">SCALE 1:30 @ A4 · SEEN FROM THE ROOM · STUDY WALL ON THE LEFT · OPTION C</text>
<g font-size="2" fill="#666">
<text x="8" y="192.6">PROJECT</text>
<text x="79.5" y="192.6">SHEET</text>
<text x="170.7" y="192.6">SCALE</text>
<text x="204.9" y="192.6">DATE</text>
<text x="233.4" y="192.6">REV</text>
<text x="250.5" y="192.6">DRAWING</text>
</g>
<g font-size="1.9" fill="#a51d17">
<text x="254.1" y="78.3" transform="rotate(-90 254.1 78.3)">9'-1&quot;</text>
<text x="54.9" y="130.8">11&quot;</text>
<text x="119.4" y="130.8">13'-1&quot; PANELLED</text>
<text x="201.4" y="130.8">2'-6&quot; DOOR</text>
<text x="229.5" y="130.8">2'-5&quot;</text>
<text x="7" y="207.2">ALL DIMENSIONS IN FEET &amp; INCHES. PRINT ON A4 AT 100% / “ACTUAL SIZE” — NOT “FIT TO PAGE” — AND CHECK THE SCALE BAR. DO NOT SCALE; WORK TO FIGURED DIMENSIONS. VERIFY ON SITE.</text>
</g>
<g font-size="1.7" fill="#3d3d3d">
<text x="29.8" y="32.2">COVE LIGHT ABOVE</text>
<text x="34" y="61.2">WALL COLOUR</text>
<text x="19.2" y="76.8">PANELS 1, 3, 5 AND THE RETURN</text>
<text x="201.1" y="81.5">DRESSING</text>
<text x="26.7" y="102">SAME 2'-1⅜&quot;–2'-3&quot; BAND</text>
<text x="34.3" y="114.5">END, 11&quot; DEEP</text>
</g>
<g font-size="1.7" fill="#a51d17">
<text x="248.2" y="33.9" transform="rotate(-90 248.2 33.9)">5½&quot;</text>
<text x="248.2" y="67.3" transform="rotate(-90 248.2 67.3)">6'-¼&quot;</text>
<text x="196.6" y="85.6" transform="rotate(-90 196.6 85.6)">7'-7&quot;</text>
<text x="248.2" y="101.7" transform="rotate(-90 248.2 101.7)">1</text>
<text x="248.2" y="100.8" transform="rotate(-90 248.2 100.8)">⅝</text>
<text x="248.2" y="99.4" transform="rotate(-90 248.2 99.4)">&quot;4⅜&quot;</text>
<text x="248.2" y="104" transform="rotate(-90 248.2 104)">3⅞&quot;</text>
<text x="248.2" y="112.2" transform="rotate(-90 248.2 112.2)">1'-1⅛&quot;</text>
<text x="248.2" y="118.7" transform="rotate(-90 248.2 118.7)">4⅜&quot;</text>
<text x="55.1" y="125.8">11&quot;</text>
<text x="62" y="125.8">5⅞&quot;</text>
<text x="73.1" y="125.8">1'-11½&quot;</text>
<text x="86.9" y="125.8">5⅞&quot;</text>
<text x="98" y="125.8">1'-11½&quot;</text>
<text x="111.8" y="125.8">5⅞&quot;</text>
<text x="122.9" y="125.8">1'-11½&quot;</text>
<text x="136.7" y="125.8">5⅞&quot;</text>
<text x="147.8" y="125.8">1'-11½&quot;</text>
<text x="161.6" y="125.8">5⅞&quot;</text>
<text x="172.7" y="125.8">1'-11½&quot;</text>
<text x="185.6" y="125.8">3⅞&quot;</text>
<text x="190.5" y="125.8">6&quot;</text>
<text x="221" y="125.8">6&quot;</text>
<text x="224.6" y="125.8">3⅞&quot;</text>
<text x="231.7" y="125.8">1'-3⅛&quot;</text>
<text x="240.7" y="125.8">3⅞&quot;</text>
<text x="248.2" y="121.5" transform="rotate(-90 248.2 121.5)">4&quot;</text>
</g>
</svg>
